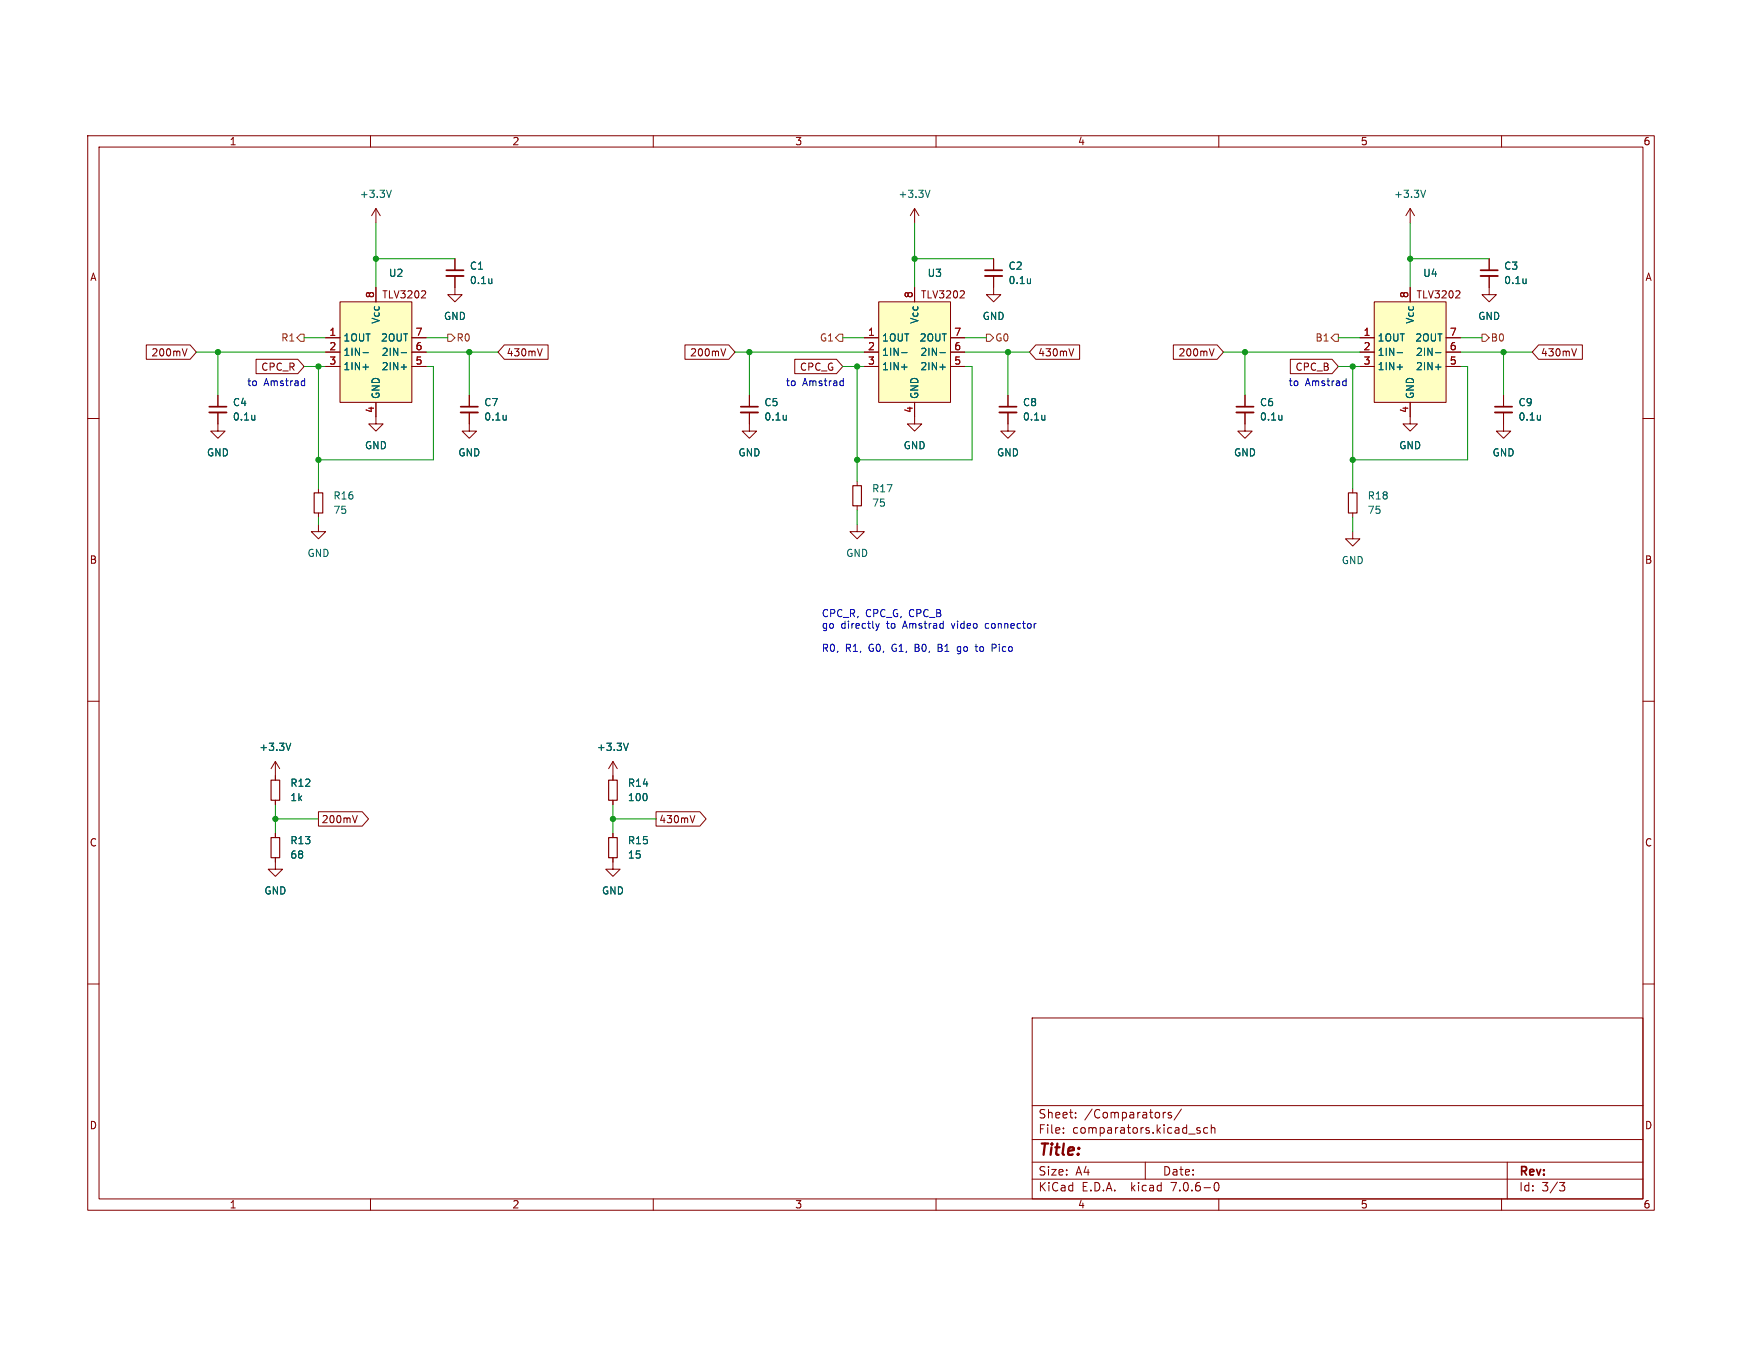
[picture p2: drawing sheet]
<svg xmlns="http://www.w3.org/2000/svg" width="279mm" height="216mm" viewBox="0 0 279 216" stroke-linecap="round" stroke-linejoin="round" font-family="sans-serif">
<g fill="none" stroke="#840000" stroke-width=".16">
<path d="M14.1 21.8h251.2v172.3h-251.2zM15.9 23.6h247.6v168.7h-247.6zM59.4 21.8v1.8M60.3 33.4v2.3M60.3 33.4l-.7 1.2M60.3 33.4l.7 1.2M104.8 21.8v1.8M146.7 33.4l-.7 1.2M146.7 33.4v2.3M146.7 33.4l.7 1.2M150.1 21.8v1.8M195.5 21.8v1.8"/>
<path d="M226.2 33.4l-.7 1.2M226.2 33.4v2.3M226.2 33.4l.7 1.2M240.8 21.8v1.8M23.5 55.3h7l1 1.2-1 1.1h-7zM30 55.9l-.4 1.2M41.1 57.6h6.7l1 1.2-1 1.1h-6.7zM52.2 54.2h2.3M52.2 56.5h2.3M52.2 58.8h2.3M54.5 48.4h11.6v16.1h-11.6zM60.3 46.1v2.3"/>
<path d="M66.1 54.2h2.3M66.1 56.5h2.3M66.1 58.8h2.3M67.7 46.7l.4-.1 .2 .4-.7 .8h.7M73 44.3v3h1.1l-1.1 1.1-1.2-1.1h1.2M73 41.5v1.8M80.9 55.3h7v2.3h-7l-1-1.1zM87 55.9l-.4 1.2M109.9 55.3h7l1 1.2-1 1.1h-7zM116.4 55.9l-.4 1.2M127.5 57.6h6.7l1 1.2-1 1.1h-6.7zM138.6 54.2h2.3"/>
<path d="M138.6 56.5h2.3M138.6 58.8h2.3M140.9 48.4h11.6v16.1h-11.6zM146.7 46.1v2.3M152.5 54.2h2.3M152.5 56.5h2.3M152.5 58.8h2.3M154.1 46.7l.4-.1 .2 .4-.7 .8h.7M159.4 44.3v3h1.1l-1.1 1.1-1.2-1.1h1.2M159.4 41.5v1.8M166.1 55.3h7.1v2.3h-7.1l-1-1.1zM172.2 55.9l-.4 1.2"/>
<path d="M188.2 55.3h7l1 1.2-1 1.1h-7zM194.7 55.9l-.4 1.2M207 57.6h6.7l1 1.2-1 1.1h-6.7zM218.1 54.2h2.3M218.1 56.5h2.3M218.1 58.8h2.3M220.4 48.4h11.5v16.1h-11.5zM226.2 46.1v2.3M231.9 54.2h2.3M231.9 56.5h2.3M231.9 58.8h2.3M233.6 46.7l.3-.1 .3 .4-.8 .8h.8"/>
<path d="M238.9 44.3v3h1.1l-1.1 1.1-1.2-1.1h1.2M238.9 41.5v1.8M246.8 55.3h7v2.3h-7l-1-1.1zM252.9 55.9l-.4 1.2M14.1 67.1h1.8M35 66.2v3h1.1l-1.1 1.1-1.2-1.1h1.2M35 63.4v1.8M51.1 78.4v.7M60.3 64.5v3.5h1.1l-1.1 1.2-1.2-1.2h1.2M75.3 66.2v3h1.1l-1.1 1.1-1.2-1.1h1.2M75.3 63.4v1.8M120.2 66.2v3h1.1l-1.1 1.1-1.2-1.1h1.2"/>
<path d="M120.2 63.4v1.8M137.5 77.2v.7M146.7 64.5v3.5h1.1l-1.1 1.2-1.2-1.2h1.2M161.7 66.2v3h1.1l-1.1 1.1-1.2-1.1h1.2M161.7 63.4v1.8M199.7 66.2v3h1.1l-1.1 1.1-1.2-1.1h1.2M199.7 63.4v1.8M217 78.4v.7M226.2 64.5v3.5h1.1l-1.1 1.2-1.2-1.2h1.2M241.2 66.2v3h1.1l-1.1 1.1-1.2-1.1h1.2M241.2 63.4v1.8M263.5 67.1h1.8"/>
<path d="M51.1 84.1v1.2h1.1l-1.1 1.1-1.2-1.1h1.2M51.1 82.3v.7M137.5 84.1v1.2h1.1l-1.1 1.1-1.2-1.1h1.2M137.5 81.1v.7M217 85.3v1.1h1.1l-1.1 1.2-1.2-1.2h1.2M217 82.3v.7M14.1 112.5h1.8M263.5 112.5h1.8M44.2 137.6v1.8h1.1l-1.1 1.2-1.2-1.2h1.2M44.2 122.1v3M44.2 128.4v.7M44.2 133.7v.7"/>
<path d="M44.2 122.1l-.7 1.2M44.2 122.1l.7 1.2M51.1 130.2h7l1 1.2-1 1.1h-7zM57.3 130.8l-.4 1.2M98.3 137.6v1.8h1.2l-1.2 1.2-1.1-1.2h1.1M98.3 122.1v3M98.3 128.4v.7M98.3 133.7v.7M98.3 122.1l-.7 1.2M98.3 122.1l.7 1.2M105.2 130.2h7l1.1 1.2-1.1 1.1h-7zM111.4 130.8l-.3 1.2"/>
<path d="M14.1 157.8h1.8M263.5 157.8h1.8M165.6 163.3h97.9v29h-97.9zM165.6 177.3h97.9M172.5 179.2v.1M172.5 178.5v.1M187 178.4l-.4 .1M187.9 178.5l-.4-.1-.2 .2 .1 .2 .5 .1v.4h-.6M189.5 177.9l-1.2 1.8M59.4 192.3v1.8M104.8 192.3v1.8M150.1 192.3v1.8"/>
<path d="M165.6 189.1h97.9M165.6 186.4h97.9M165.6 182.8h97.9M170.6 181.6v.2M170.6 180.9v.2M183.7 186.4v2.7M191.9 181.1l.6 .4-.2 .3-.4-.1M192.5 180.9h-.4l-.2 .2M193.7 180.9h-.4l-.3 .2v.4l.2 .2h.5M194.3 181l.2-.1h.3l.1 .9M194.3 180.4v1.4M194.9 189.8l.2-.1a.74 .74 0 0 1 .5 .5 .74 .74 0 0 1-.3 .8h-.1a.73 .73 0 0 1-.3-1.2z"/>
<path d="M195.5 192.3v1.8M240.8 192.3v1.8M241.7 186.4v5.9M250.1 189.7h.9l-.5 .5 .4 .1 .1 .5-.3 .2h-.4"/>
</g>
<path d="M50.4 79.1h1.4v3.2h-1.4zM136.8 77.9h1.4v3.2h-1.4zM216.3 79.1h1.4v3.2h-1.4zM43.5 125.1h1.4v3.3h-1.4zM43.5 134.4h1.4v3.2h-1.4zM97.6 134.4h1.4v3.2h-1.4zM97.6 125.1h1.4v3.3h-1.4z" fill="none" stroke="#840000" stroke-width=".18"/>
<g fill="none" stroke="#006464" stroke-width=".16">
<path d="M62.8 30.5l-.4 1.2M149.2 30.5l-.4 1.2M228.6 30.5l-.3 1.2M58.2 56.6h.9M58.2 58.9h.9M64.4 56.6h.8M64.4 58.9h.8M78.9 44.7v.8M78.9 45.4h-.1M144.6 56.6h.9M144.6 58.9h.9M150.7 56.6h.9"/>
<path d="M150.7 58.9h.9M165.3 44.7v.8M165.3 45.4h-.1M224.1 56.6h.9M224.1 58.9h.9M230.2 56.6h.9M230.2 58.9h.9M244.8 44.7v.8M244.8 45.4h-.1M40.9 66.6v.8M40.9 67.3h-.1M81.2 66.6v.8"/>
<path d="M81.2 67.3h-.1M126.1 66.6v.8M126.1 67.3h.1M167.6 66.6v.8M167.6 67.3h-.1M205.6 66.6v.8M205.6 67.3h-.1M247.1 66.6v.8M247.1 67.3h-.1M46.6 119.2l-.3 1.2M100.8 119.2l-.4 1.2"/>
</g>
<path d="M71.6 44.3h2.7M158 44.3h2.7M237.5 44.3h2.7M33.6 66.2h2.7M73.9 66.2h2.8M118.8 66.2h2.8M160.3 66.2h2.8M198.3 66.2h2.8M239.8 66.2h2.7" fill="none" stroke="#840000" stroke-width=".3"/>
<path d="M71.6 43.3h2.7M158 43.3h2.7M237.5 43.3h2.7M33.6 65.2h2.7M73.9 65.2h2.8M118.8 65.2h2.8M160.3 65.2h2.8M198.3 65.2h2.8M239.8 65.2h2.7" fill="none" stroke="#840000" stroke-width=".28"/>
<g fill="#ffffc2" stroke="#ffffc2" stroke-width=".16">
<path d="M54.5 48.4h11.6v16.1h-11.6z"/>
<path d="M140.9 48.4h11.6v16.1h-11.6z"/>
<path d="M220.4 48.4h11.5v16.1h-11.5z"/>
</g>
<path d="M48.2 53.6h.6v1.2h-.6l-.6-.6zM71.8 53.6h.6l.6 .6-.6 .6h-.6zM134.6 53.6h.6v1.2h-.6l-.6-.6zM158.2 53.6h.6l.6 .6-.6 .6h-.6zM214.1 53.6h.6v1.2h-.6l-.6-.6zM237.7 53.6h.6l.6 .6-.6 .6h-.6z" fill="none" stroke="#725600" stroke-width=".16"/>
<g fill="none" stroke="#0000c2" stroke-width=".16">
<path d="M48.5 61.1l.4 .1M48.9 61.8l-.4 .1M48.9 60.7v1.2M134.9 61.1l.4 .1M135.3 61.8l-.4 .1M135.3 60.7v1.2M215.6 61.1l.3 .1M215.9 60.7v1.2M215.9 61.8l-.3 .1M140.5 100l.2 .8M140.7 100.8l-.2 .4M141 100l-.3 .8"/>
<path d="M150.5 103.9h.3M150.8 103.3h-.3v1.2h.4M153.6 104.8l.3 .1M154 103.7h-.3l-.2 .2 .1 .5 .4 .1M156.4 103.7h.4M156.6 104.4l.2 .1M158.1 100.1l-.1 .1 .1 .5M159.1 103.3h.5l.2 .3-.1 .3h-.6"/>
</g>
<g fill="none" stroke="#009600" stroke-width=".16">
<path d="M60.3 35.7v10.4M146.7 35.7v10.4M226.2 35.7v10.4M31.5 56.5h20.7M35 56.5v6.9M48.8 58.8h3.4M48.8 54.2h3.4M51.1 58.8v19.6M60.3 41.5h12.7M68.4 58.8h1.1v15h-18.4M68.4 56.5h11.5M68.4 54.2h3.4"/>
<path d="M75.3 56.5v6.9M117.9 56.5h20.7M120.2 56.5v6.9M135.2 58.8h3.4M135.2 54.2h3.4M137.5 58.8v18.4M146.7 41.5h12.7M154.8 58.8h1.1v15h-18.4M154.8 56.5h10.3M154.8 54.2h3.4M161.7 56.5v6.9M196.2 56.5h21.9"/>
<path d="M199.7 56.5v6.9M214.7 58.8h3.4M214.7 54.2h3.4M217 58.8v19.6M226.2 41.5h12.7M234.2 58.8h1.2v15h-18.4M234.2 56.5h11.6M234.2 54.2h3.5M241.2 56.5v6.9M51.1 83v1.1M137.5 81.8v2.3M217 83v2.3"/>
<path d="M44.2 129.1v4.6M44.2 131.4h6.9M98.3 131.4h6.9M98.3 129.1v4.6"/>
</g>
<g fill="#009600" stroke="#009600" stroke-width=".16">
<circle cx="51.1" cy="58.8" r=".41"/>
<circle cx="35" cy="56.5" r=".41"/>
<circle cx="60.3" cy="41.5" r=".41"/>
<circle cx="75.3" cy="56.5" r=".41"/>
<circle cx="137.5" cy="58.8" r=".41"/>
<circle cx="146.7" cy="41.5" r=".41"/>
<circle cx="137.5" cy="73.8" r=".41"/>
<circle cx="120.2" cy="56.5" r=".41"/>
<circle cx="161.7" cy="56.5" r=".41"/>
<circle cx="217" cy="73.8" r=".41"/>
<circle cx="217" cy="58.8" r=".41"/>
<circle cx="226.2" cy="41.5" r=".41"/>
<circle cx="241.2" cy="56.5" r=".41"/>
<circle cx="199.7" cy="56.5" r=".41"/>
<circle cx="51.1" cy="73.8" r=".41"/>
<circle cx="98.3" cy="131.4" r=".41"/>
<circle cx="44.2" cy="131.4" r=".41"/>
</g>
<text font-size="2.5" fill="#840000" x="166.5" y="185.9">Title:</text>
<g font-size="1.9" fill="#840000">
<text x="166.5" y="179.6">Sheet:</text>
<text x="173.9" y="179.6">/Comparators/</text>
<text x="166.5" y="182">File:</text>
<text x="172" y="182">comparators.kicad_sch</text>
<text x="166.5" y="191.3">KiCad</text>
<text x="166.5" y="188.8">Size:</text>
<text x="172.5" y="188.8">A4</text>
<text x="173.5" y="191.3">E.D.A.</text>
<text x="181.5" y="191.3">kicad</text>
<text x="186.4" y="188.8">Date:</text>
<text x="188.1" y="191.3">7.0.6-0</text>
<text x="243.6" y="189">Rev:</text>
<text x="243.6" y="191.3">Id:</text>
<text x="247.3" y="191.3">3/3</text>
</g>
<g font-size="1.6" fill="#840000">
<text x="36.7" y="23.5">1</text>
<text x="82.1" y="23.5">2</text>
<text x="127.5" y="23.5">3</text>
<text x="172.8" y="23.5">4</text>
<text x="218.2" y="23.5">5</text>
<text x="263.5" y="23.5">6</text>
<text x="14.4" y="45.2">A</text>
<text x="263.8" y="45.2">A</text>
<text x="60.7" y="48.1">TLV3202</text>
<text x="147.1" y="48.1">TLV3202</text>
<text x="226.6" y="48.1">TLV3202</text>
<text x="24.2" y="57.3">200mV</text>
<text x="41.8" y="59.6">CPC_R</text>
<text x="81.2" y="57.3">430mV</text>
<text x="110.6" y="57.3">200mV</text>
<text x="128.2" y="59.6">CPC_G</text>
<text x="166.4" y="57.3">430mV</text>
<text x="188.9" y="57.3">200mV</text>
<text x="207.7" y="59.6">CPC_B</text>
<text x="247.1" y="57.3">430mV</text>
<text x="14.3" y="90.6">B</text>
<text x="263.7" y="90.6">B</text>
<text x="14.3" y="136">C</text>
<text x="51.5" y="132.2">200mV</text>
<text x="105.7" y="132.2">430mV</text>
<text x="263.7" y="136">C</text>
<text x="14.3" y="181.3">D</text>
<text x="263.7" y="181.3">D</text>
<text x="36.7" y="194">1</text>
<text x="82.1" y="194">2</text>
<text x="127.5" y="194">3</text>
<text x="172.8" y="194">4</text>
<text x="218.2" y="194">5</text>
<text x="263.5" y="194">6</text>
</g>
<g font-size="1.6" fill="#006464">
<text x="57.6" y="31.9">+3.3V</text>
<text x="144" y="31.9">+3.3V</text>
<text x="223.5" y="31.9">+3.3V</text>
<text x="62.3" y="44.6">U2</text>
<text x="75.3" y="43.4">C1</text>
<text x="75.3" y="45.7">0.1u</text>
<text x="148.7" y="44.6">U3</text>
<text x="161.7" y="43.4">C2</text>
<text x="161.7" y="45.7">0.1u</text>
<text x="228.2" y="44.6">U4</text>
<text x="241.2" y="43.4">C3</text>
<text x="241.2" y="45.7">0.1u</text>
<text x="61.1" y="52" transform="rotate(-90 61.1 52)">Vcc</text>
<text x="71.1" y="51.5">GND</text>
<text x="147.5" y="52" transform="rotate(-90 147.5 52)">Vcc</text>
<text x="157.5" y="51.5">GND</text>
<text x="227" y="52" transform="rotate(-90 227 52)">Vcc</text>
<text x="237" y="51.5">GND</text>
<text x="55" y="55">1OUT</text>
<text x="55" y="57.3">1IN-</text>
<text x="55" y="59.6">1IN+</text>
<text x="61" y="55">2OUT</text>
<text x="61.1" y="59.6">2IN+</text>
<text x="61.1" y="57.3">2IN-</text>
<text x="141.4" y="55">1OUT</text>
<text x="141.4" y="57.3">1IN-</text>
<text x="141.4" y="59.6">1IN+</text>
<text x="147.4" y="55">2OUT</text>
<text x="147.5" y="59.6">2IN+</text>
<text x="147.5" y="57.3">2IN-</text>
<text x="220.9" y="55">1OUT</text>
<text x="220.9" y="57.3">1IN-</text>
<text x="220.9" y="59.6">1IN+</text>
<text x="226.9" y="55">2OUT</text>
<text x="227" y="59.6">2IN+</text>
<text x="227" y="57.3">2IN-</text>
<text x="37.3" y="65.3">C4</text>
<text x="61.1" y="64.1" transform="rotate(-90 61.1 64.1)">GND</text>
<text x="77.6" y="65.3">C7</text>
<text x="122.5" y="65.3">C5</text>
<text x="147.5" y="64.1" transform="rotate(-90 147.5 64.1)">GND</text>
<text x="164" y="65.3">C8</text>
<text x="202" y="65.3">C6</text>
<text x="227" y="64.1" transform="rotate(-90 227 64.1)">GND</text>
<text x="243.5" y="65.3">C9</text>
<text x="37.3" y="67.6">0.1u</text>
<text x="77.6" y="67.6">0.1u</text>
<text x="122.5" y="67.6">0.1u</text>
<text x="164" y="67.6">0.1u</text>
<text x="202" y="67.6">0.1u</text>
<text x="243.5" y="67.6">0.1u</text>
<text x="33.1" y="73.4">GND</text>
<text x="58.4" y="72.2">GND</text>
<text x="73.4" y="73.4">GND</text>
<text x="118.3" y="73.4">GND</text>
<text x="144.8" y="72.2">GND</text>
<text x="159.8" y="73.4">GND</text>
<text x="197.8" y="73.4">GND</text>
<text x="224.3" y="72.2">GND</text>
<text x="239.3" y="73.4">GND</text>
<text x="53.4" y="80.3">R16</text>
<text x="53.4" y="82.6">75</text>
<text x="139.8" y="79.2">R17</text>
<text x="139.8" y="81.5">75</text>
<text x="219.3" y="80.3">R18</text>
<text x="219.3" y="82.6">75</text>
<text x="49.2" y="89.5">GND</text>
<text x="135.6" y="89.5">GND</text>
<text x="215.1" y="90.7">GND</text>
<text x="41.5" y="120.6">+3.3V</text>
<text x="95.6" y="120.6">+3.3V</text>
<text x="46.5" y="126.4">R12</text>
<text x="46.5" y="128.7">1k</text>
<text x="100.6" y="128.7">100</text>
<text x="100.6" y="126.4">R14</text>
<text x="46.5" y="135.6">R13</text>
<text x="46.5" y="137.9">68</text>
<text x="100.6" y="135.6">R15</text>
<text x="100.6" y="137.9">15</text>
<text x="42.3" y="143.7">GND</text>
<text x="96.5" y="143.7">GND</text>
</g>
<g font-size="1.6" fill="#a90000">
<text x="60.1" y="47.9" transform="rotate(-90 60.1 47.9)">8</text>
<text x="146.5" y="47.9" transform="rotate(-90 146.5 47.9)">8</text>
<text x="225.9" y="47.9" transform="rotate(-90 225.9 47.9)">8</text>
<text x="52.7" y="53.9">1</text>
<text x="66.6" y="53.9">7</text>
<text x="139.1" y="53.9">1</text>
<text x="153" y="53.9">7</text>
<text x="218.6" y="53.9">1</text>
<text x="232.4" y="53.9">7</text>
<text x="52.7" y="56.2">2</text>
<text x="52.7" y="58.6">3</text>
<text x="66.6" y="58.6">5</text>
<text x="66.6" y="56.2">6</text>
<text x="139.1" y="56.2">2</text>
<text x="139.1" y="58.6">3</text>
<text x="153" y="58.6">5</text>
<text x="153" y="56.2">6</text>
<text x="218.6" y="56.2">2</text>
<text x="218.6" y="58.6">3</text>
<text x="232.4" y="58.6">5</text>
<text x="232.4" y="56.2">6</text>
<text x="60.1" y="66.3" transform="rotate(-90 60.1 66.3)">4</text>
<text x="146.5" y="66.3" transform="rotate(-90 146.5 66.3)">4</text>
<text x="225.9" y="66.3" transform="rotate(-90 225.9 66.3)">4</text>
</g>
<g font-size="1.6" fill="#725600">
<text x="45" y="55">R1</text>
<text x="73.1" y="55">R0</text>
<text x="131.4" y="55">G1</text>
<text x="159.5" y="55">G0</text>
<text x="210.9" y="55">B1</text>
<text x="239" y="55">B0</text>
</g>
<g font-size="1.6" fill="#0000c2">
<text x="39.6" y="62">to</text>
<text x="42.3" y="62">Amstrad</text>
<text x="126" y="62">to</text>
<text x="128.7" y="62">Amstrad</text>
<text x="206.6" y="62">to</text>
<text x="209.4" y="62">Amstrad</text>
<text x="131.7" y="99.1">CPC_R,</text>
<text x="131.7" y="100.9">go</text>
<text x="134.9" y="100.9">directly</text>
<text x="138.8" y="99.1">CPC_G, CPC_B</text>
<text x="142.3" y="100.9">to</text>
<text x="145.1" y="100.9">Amstrad</text>
<text x="153.1" y="100.9">video</text>
<text x="158.6" y="100.9">connector</text>
<text x="131.7" y="104.6">R0,</text>
<text x="135.6" y="104.6">R1,</text>
<text x="139.4" y="104.6">G0,</text>
<text x="143.3" y="104.6">G1,</text>
<text x="147.2" y="104.6">B0,</text>
<text x="151" y="104.6">B1</text>
<text x="154.3" y="104.6">go</text>
<text x="157.5" y="104.6">to</text>
<text x="160.2" y="104.6">Pico</text>
</g>
</svg>
